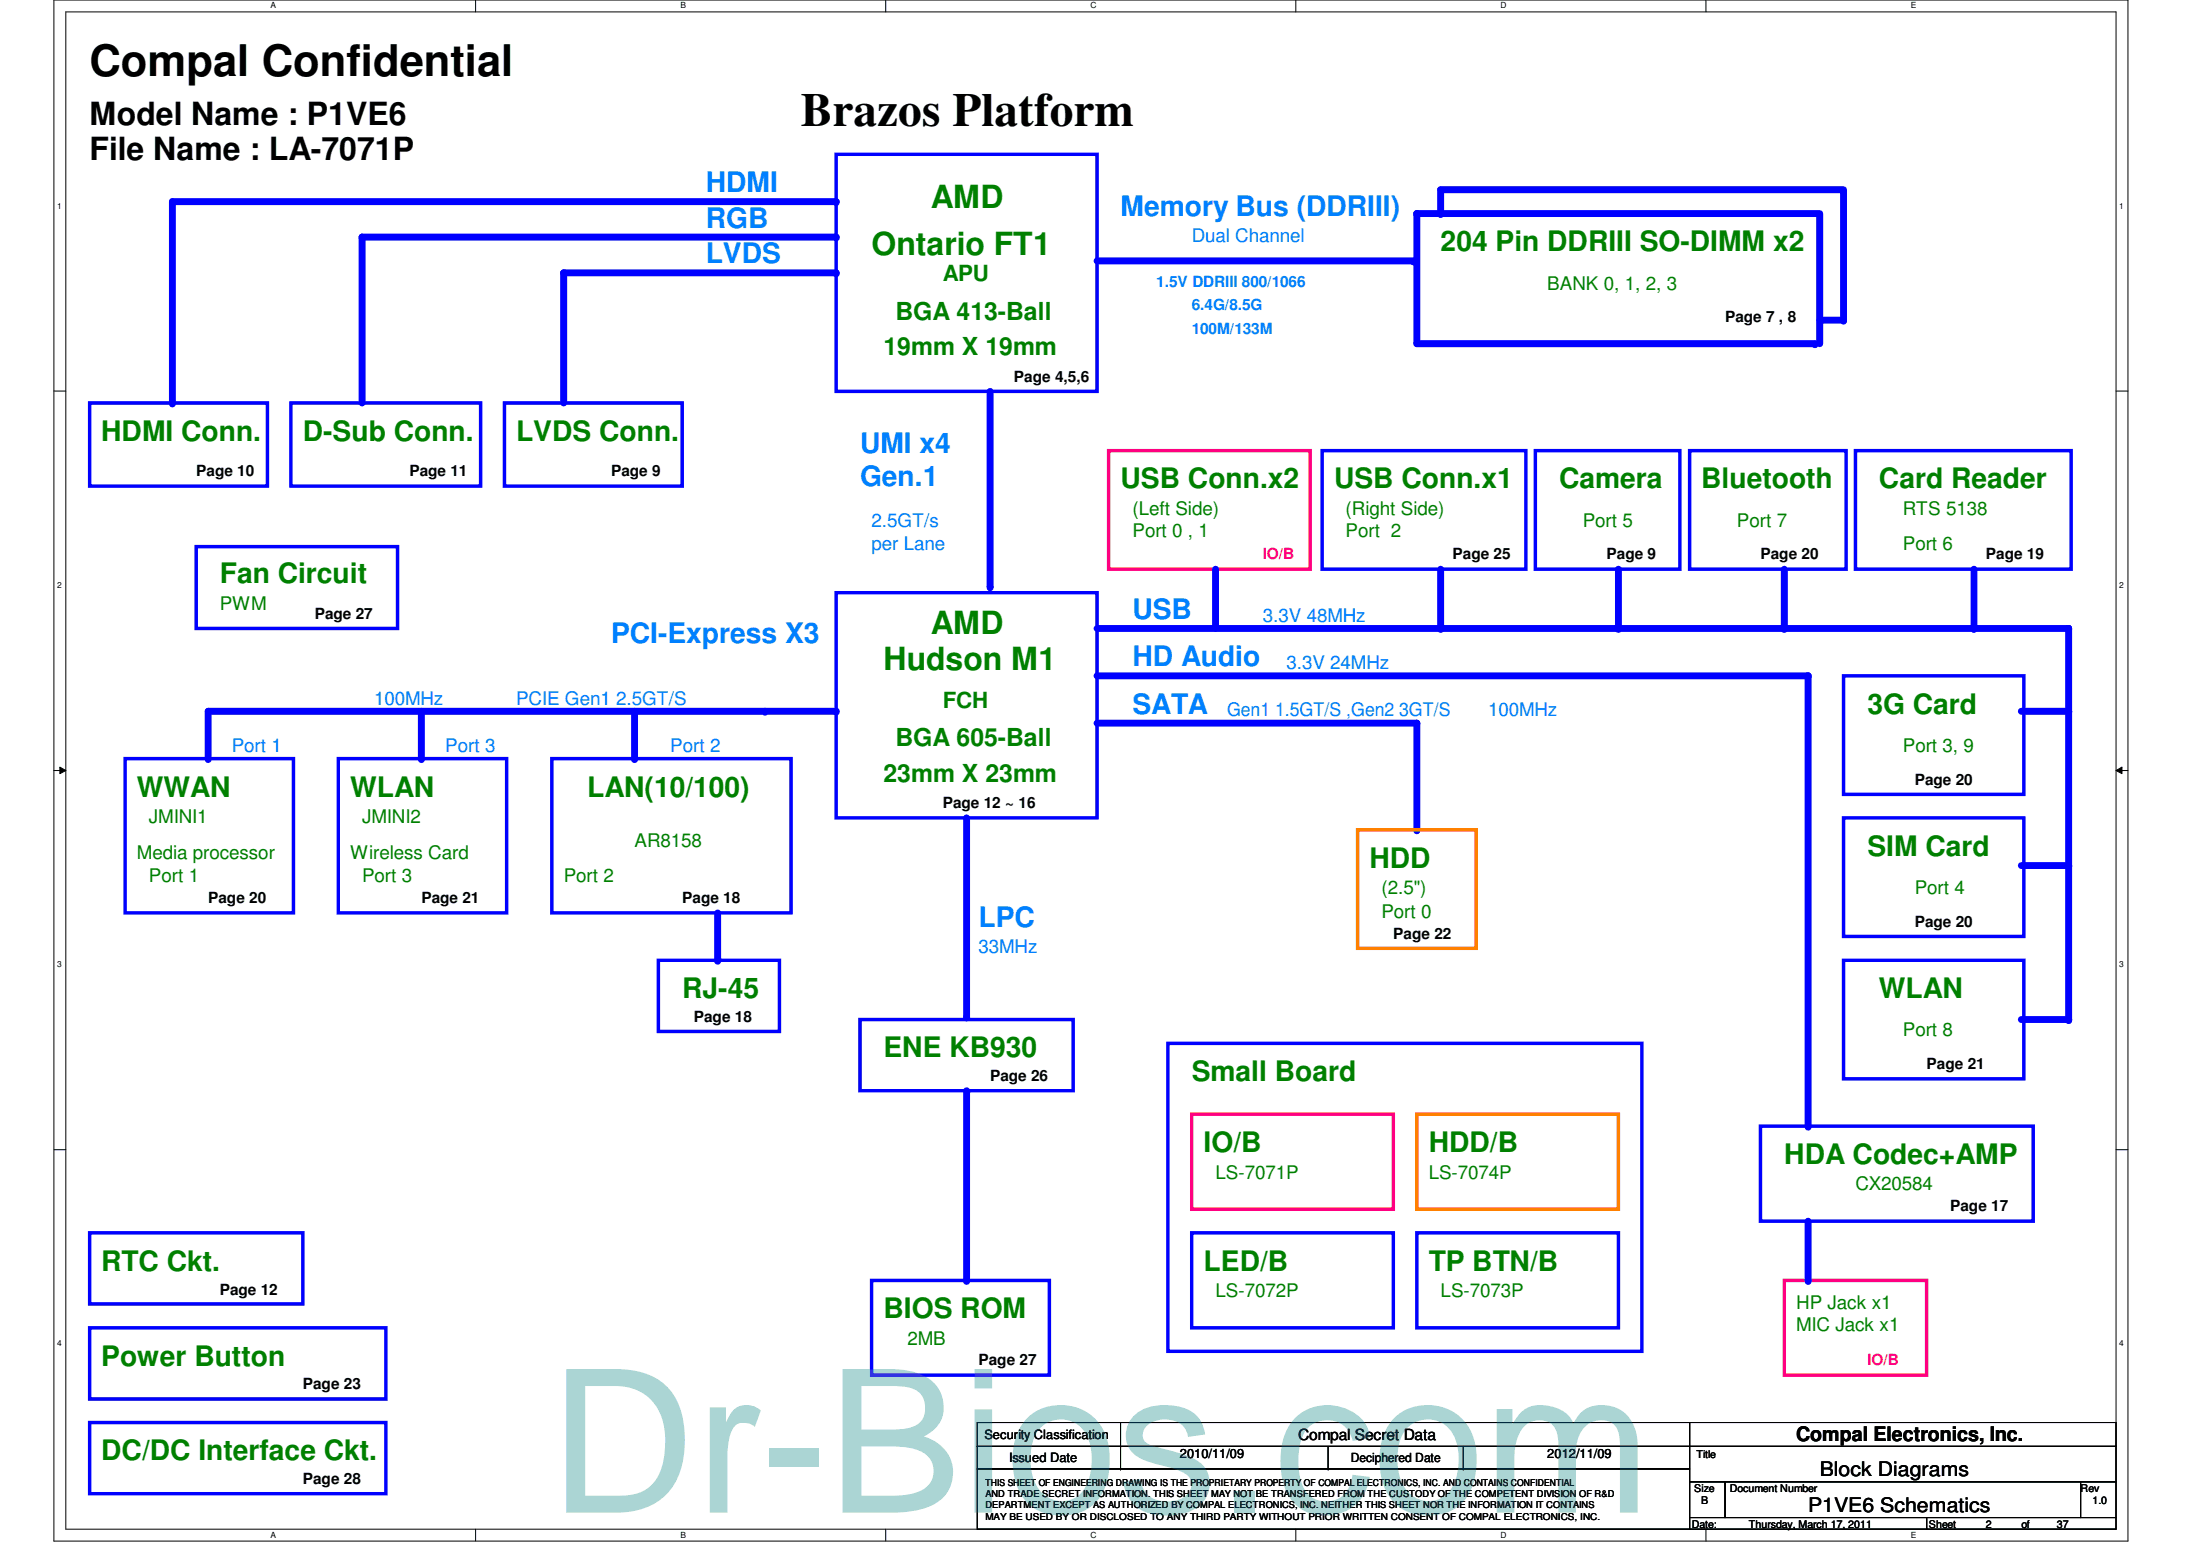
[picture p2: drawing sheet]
<svg xmlns="http://www.w3.org/2000/svg" width="297mm" height="210mm" viewBox="0 0 297 210" stroke-linecap="round" stroke-linejoin="round" font-family="sans-serif">
<path d="M7.3 0h280v208h-280zM8.9 1.6h276.8v204.8h-276.8z" fill="none" stroke="#000" stroke-width=".14"/>
<g fill="#fff">
<path d="M36.5 .2h.7v1.2h-.7z"/>
<path d="M36.5 206.6h.7v1.2h-.7z"/>
</g>
<path d="M64.2 0v1.6M64.2 206.4v1.6" fill="none" stroke="#000" stroke-width=".14"/>
<g fill="#fff">
<path d="M91.9 .2h.7v1.2h-.7z"/>
<path d="M91.9 206.6h.7v1.2h-.7z"/>
</g>
<path d="M119.6 0v1.6M119.6 206.4v1.6" fill="none" stroke="#000" stroke-width=".14"/>
<g fill="#fff">
<path d="M147.2 .2h.8v1.2h-.8z"/>
<path d="M147.2 206.6h.8v1.2h-.8z"/>
</g>
<path d="M175 0v1.6M175 206.4v1.6" fill="none" stroke="#000" stroke-width=".14"/>
<g fill="#fff">
<path d="M202.6 .2h.8v1.2h-.8z"/>
<path d="M202.6 206.6h.8v1.2h-.8z"/>
</g>
<path d="M230.3 0v1.6M230.3 206.4v1.6" fill="none" stroke="#000" stroke-width=".14"/>
<g fill="#fff">
<path d="M258 .2h.7v1.2h-.7z"/>
<path d="M258 206.6h.7v1.2h-.7z"/>
<path d="M7.7 27.2h.6v1.2h-.6z"/>
<path d="M286.1 27.2h.6v1.2h-.6z"/>
<path d="M7.7 78.4h.6v1.1h-.6z"/>
<path d="M286.1 78.4h.6v1.1h-.6z"/>
</g>
<path d="M7.3 52.8h1.6M285.7 52.8h1.6" fill="none" stroke="#000" stroke-width=".14"/>
<g fill="#fff">
<path d="M7.7 129.6h.6v1.2h-.6z"/>
<path d="M286.1 129.6h.6v1.2h-.6z"/>
</g>
<path d="M7.3 104h1.6M8.1 103.5l.8 .5-.8 .4zM285.7 104l.8-.5v.9zM285.7 104h1.6" fill="none" stroke="#000" stroke-width=".14"/>
<path d="M8.1 103.5l.8 .5-.8 .4zM285.7 104l.8-.5v.9z" fill="#000"/>
<g fill="#fff">
<path d="M7.7 180.8h.6v1.1h-.6z"/>
<path d="M286.1 180.8h.6v1.1h-.6z"/>
</g>
<g fill="none" stroke="#000" stroke-width=".14">
<path d="M7.3 155.2h1.6M285.7 155.2h1.6M131.9 198.3h96.2v8.1h-96.2zM131.9 192h96.2v3.2h-96.2zM131.9 195.2h96.2v3.1h-96.2zM151.3 192v6.3M151.3 198.3h.1M151.3 195.2h.1M179.3 195.2v3.1M179.3 198.3h.1M197.6 195.2v3.1M197.6 198.3h.1"/>
<path d="M228.1 192h57.6v3.2h-57.6zM228.1 195.2h57.6v4.8h-57.6zM228.1 200h4.8v4.8h-4.8zM228.1 204.8h32v1.6h-32zM232.9 200h48v4.8h-48zM260.1 204.8h25.6v1.6h-25.6zM280.9 200h4.8v4.8h-4.8z"/>
</g>
<path d="M12.1 54.4h24v11.2h-24zM68.1 54.4h24v11.2h-24zM178.5 60.8h27.5v16h-27.5zM207.3 60.8h19.5v16h-19.5zM228.1 60.8h21.2v16h-21.2zM248.9 91.2h24.4v16h-24.4zM45.7 102.4h22.7v20.8h-22.7zM74.5 102.4h32.3v20.8h-32.3z" fill="none" stroke="#00f" stroke-width=".47"/>
<path d="M56.9 96v6.4" fill="none" stroke="#00f" stroke-width=".93"/>
<circle cx="56.9" cy="102.4" r=".47" fill="#00f"/>
<path d="M85.7 96v6.4" fill="none" stroke="#00f" stroke-width=".93"/>
<circle cx="85.7" cy="102.4" r=".47" fill="#00f"/>
<path d="M88.9 129.6h16.3v9.6h-16.3z" fill="none" stroke="#00f" stroke-width=".47"/>
<path d="M133.7 52.8v26.4" fill="none" stroke="#00f" stroke-width=".93"/>
<circle cx="133.7" cy="79.2" r=".47" fill="#00f"/>
<path d="M218.5 76.8v8" fill="none" stroke="#00f" stroke-width=".93"/>
<circle cx="218.5" cy="84.8" r=".47" fill="#00f"/>
<path d="M240.9 76.8v8" fill="none" stroke="#00f" stroke-width=".93"/>
<circle cx="240.9" cy="84.8" r=".47" fill="#00f"/>
<path d="M191.3 97.6v14.4" fill="none" stroke="#00f" stroke-width=".93"/>
<circle cx="191.3" cy="112" r=".47" fill="#00f"/>
<path d="M148.1 97.6h43.2" fill="none" stroke="#00f" stroke-width=".93"/>
<circle cx="191.3" cy="97.6" r=".47" fill="#00f"/>
<path d="M237.7 152h36.8v12.8h-36.8z" fill="none" stroke="#00f" stroke-width=".47"/>
<path d="M149.7 60.8h27.2v16h-27.2z" fill="none" stroke="#ff0080" stroke-width=".47"/>
<path d="M76.1 36.8h36.8" fill="none" stroke="#00f" stroke-width=".93"/>
<circle cx="112.9" cy="36.8" r=".47" fill="#00f"/>
<path d="M12.1 166.4h28.8v9.6h-28.8z" fill="none" stroke="#00f" stroke-width=".47"/>
<path d="M96.9 123.2v6.4" fill="none" stroke="#00f" stroke-width=".93"/>
<circle cx="96.9" cy="129.6" r=".47" fill="#00f"/>
<path d="M28.1 96h75.2" fill="none" stroke="#00f" stroke-width=".93"/>
<circle cx="103.3" cy="96" r=".47" fill="#00f"/>
<path d="M250.5 60.8h29.1v16h-29.1z" fill="none" stroke="#00f" stroke-width=".47"/>
<path d="M266.5 76.8v8" fill="none" stroke="#00f" stroke-width=".93"/>
<circle cx="266.5" cy="84.8" r=".47" fill="#00f"/>
<path d="M194.5 76.8v8" fill="none" stroke="#00f" stroke-width=".93"/>
<circle cx="194.5" cy="84.8" r=".47" fill="#00f"/>
<path d="M148.1 35.2h42.7" fill="none" stroke="#00f" stroke-width=".93"/>
<circle cx="190.8" cy="35.2" r=".47" fill="#00f"/>
<path d="M130.5 110.4v26.9" fill="none" stroke="#00f" stroke-width=".93"/>
<circle cx="130.5" cy="137.3" r=".47" fill="#00f"/>
<path d="M183.3 112h16v16h-16z" fill="none" stroke="#ff8000" stroke-width=".47"/>
<path d="M26.5 73.8h27.2v11h-27.2zM112.9 80h35.2v30.4h-35.2zM12.1 179.2h40v9.6h-40zM12.1 192h40v9.6h-40z" fill="none" stroke="#00f" stroke-width=".47"/>
<path d="M191.3 46.4v-17.6h54.4v17.6M164.1 76.8v8" fill="none" stroke="#00f" stroke-width=".93"/>
<circle cx="191.3" cy="28.8" r=".47" fill="#00f"/>
<path d="M130.5 147.2v25.6" fill="none" stroke="#00f" stroke-width=".93"/>
<circle cx="130.5" cy="172.8" r=".47" fill="#00f"/>
<path d="M112.9 20.8h35.2v32h-35.2zM116.1 137.6h28.8v9.6h-28.8z" fill="none" stroke="#00f" stroke-width=".47"/>
<path d="M191.3 46.4h53.8" fill="none" stroke="#00f" stroke-width=".93"/>
<circle cx="245.1" cy="46.4" r=".47" fill="#00f"/>
<path d="M117.7 172.8h24v12.8h-24z" fill="none" stroke="#00f" stroke-width=".47"/>
<path d="M148.1 91.2h96" fill="none" stroke="#00f" stroke-width=".93"/>
<circle cx="244.1" cy="91.2" r=".47" fill="#00f"/>
<path d="M244.1 91.2v60.8" fill="none" stroke="#00f" stroke-width=".93"/>
<circle cx="244.1" cy="152" r=".47" fill="#00f"/>
<path d="M148.1 84.8h131.2" fill="none" stroke="#00f" stroke-width=".93"/>
<circle cx="279.3" cy="84.8" r=".47" fill="#00f"/>
<path d="M272.9 96h6.4" fill="none" stroke="#00f" stroke-width=".93"/>
<circle cx="279.3" cy="96" r=".47" fill="#00f"/>
<path d="M279.3 84.8v11.2" fill="none" stroke="#00f" stroke-width=".93"/>
<circle cx="279.3" cy="96" r=".47" fill="#00f"/>
<path d="M76.1 36.8v17.6" fill="none" stroke="#00f" stroke-width=".93"/>
<circle cx="76.1" cy="36.8" r=".47" fill="#00f"/>
<path d="M23.3 27.2v27.2" fill="none" stroke="#00f" stroke-width=".93"/>
<circle cx="23.3" cy="54.4" r=".47" fill="#00f"/>
<path d="M48.9 32h64" fill="none" stroke="#00f" stroke-width=".93"/>
<circle cx="112.9" cy="32" r=".47" fill="#00f"/>
<path d="M23.3 27.2h89.6" fill="none" stroke="#00f" stroke-width=".93"/>
<circle cx="112.9" cy="27.2" r=".47" fill="#00f"/>
<path d="M39.3 54.4h25.6v11.2h-25.6z" fill="none" stroke="#00f" stroke-width=".47"/>
<path d="M48.9 32v22.4" fill="none" stroke="#00f" stroke-width=".93"/>
<circle cx="48.9" cy="32" r=".47" fill="#00f"/>
<path d="M16.9 102.4h22.7v20.8h-22.7zM157.7 140.8h64v41.6h-64zM160.9 166.4h27.2v12.8h-27.2zM191.3 166.4h27.2v12.8h-27.2z" fill="none" stroke="#00f" stroke-width=".47"/>
<path d="M240.9 172.8h19.2v12.8h-19.2z" fill="none" stroke="#ff0080" stroke-width=".47"/>
<path d="M28.1 96v6.4" fill="none" stroke="#00f" stroke-width=".93"/>
<circle cx="28.1" cy="102.4" r=".47" fill="#00f"/>
<path d="M103.3 96h9.6" fill="none" stroke="#00f" stroke-width=".93"/>
<circle cx="112.9" cy="96" r=".47" fill="#00f"/>
<path d="M244.1 164.8v8" fill="none" stroke="#00f" stroke-width=".93"/>
<circle cx="244.1" cy="172.8" r=".47" fill="#00f"/>
<path d="M194.5 28.8v-3.2h54.4v17.6" fill="none" stroke="#00f" stroke-width=".93"/>
<circle cx="194.5" cy="28.8" r=".47" fill="#00f"/>
<path d="M245.7 43.2h3.2" fill="none" stroke="#00f" stroke-width=".93"/>
<circle cx="248.9" cy="43.2" r=".47" fill="#00f"/>
<path d="M272.9 116.8h6.4" fill="none" stroke="#00f" stroke-width=".93"/>
<circle cx="279.3" cy="116.8" r=".47" fill="#00f"/>
<path d="M279.3 96v20.8" fill="none" stroke="#00f" stroke-width=".93"/>
<circle cx="279.3" cy="116.8" r=".47" fill="#00f"/>
<path d="M248.9 110.4h24.4v16h-24.4zM248.9 129.6h24.4v16h-24.4z" fill="none" stroke="#00f" stroke-width=".47"/>
<path d="M272.9 137.6h6.4" fill="none" stroke="#00f" stroke-width=".93"/>
<circle cx="279.3" cy="137.6" r=".47" fill="#00f"/>
<path d="M279.3 116.8v20.8" fill="none" stroke="#00f" stroke-width=".93"/>
<circle cx="279.3" cy="137.6" r=".47" fill="#00f"/>
<path d="M160.9 150.4h27.2v12.8h-27.2z" fill="none" stroke="#ff0080" stroke-width=".47"/>
<path d="M191.3 150.4h27.2v12.8h-27.2z" fill="none" stroke="#ff8000" stroke-width=".47"/>
<text font-size="27" fill="#00807f" x="74.3" y="204.2">Dr-Bios.com</text>
<text font-size="6.4" x="108.1" y="17.1">Brazos Platform</text>
<text font-size="5.9" x="12.1" y="10.3">Compal Confidential</text>
<g font-size="4.3">
<text x="12.1" y="16.8">Model Name : P1VE6</text>
<text x="12.1" y="21.6">File Name : LA-7071P</text>
</g>
<g font-size="4.3" fill="#008000">
<text x="125.7" y="28">AMD</text>
<text x="117.7" y="34.4">Ontario FT1</text>
<text x="125.7" y="85.6">AMD</text>
<text x="119.3" y="90.4">Hudson M1</text>
</g>
<g font-size="3.8" fill="#0080ff">
<text x="95.3" y="25.9">HDMI</text>
<text x="151.3" y="29.1">Memory Bus (DDRIII)</text>
<text x="95.3" y="30.7">RGB</text>
<text x="95.3" y="35.5">LVDS</text>
<text x="116.1" y="61.1">UMI x4</text>
<text x="116.1" y="65.6">Gen.1</text>
<text x="152.9" y="83.5">USB</text>
<text x="82.5" y="86.7">PCI-Express X3</text>
<text x="152.9" y="89.9">HD Audio</text>
<text x="152.9" y="96.3">SATA</text>
<text x="132.1" y="125.1">LPC</text>
</g>
<g font-size="3.8" fill="#008000">
<text x="194.5" y="33.9">204 Pin DDRIII SO-DIMM x2</text>
<text x="13.7" y="59.5">HDMI Conn.</text>
<text x="40.9" y="59.5">D-Sub Conn.</text>
<text x="69.7" y="59.5">LVDS Conn.</text>
<text x="151.3" y="65.9">USB Conn.x2</text>
<text x="180.1" y="65.9">USB Conn.x1</text>
<text x="210.5" y="65.9">Camera</text>
<text x="229.7" y="65.9">Bluetooth</text>
<text x="253.7" y="65.9">Card Reader</text>
<text x="29.7" y="78.7">Fan Circuit</text>
<text x="252.1" y="96.3">3G Card</text>
<text x="18.5" y="107.5">WWAN</text>
<text x="47.3" y="107.5">WLAN</text>
<text x="79.3" y="107.5">LAN(10/100)</text>
<text x="184.9" y="117.1">HDD</text>
<text x="252.1" y="115.5">SIM Card</text>
<text x="92.1" y="134.7">RJ-45</text>
<text x="253.7" y="134.7">WLAN</text>
<text x="119.3" y="142.7">ENE KB930</text>
<text x="160.9" y="145.9">Small Board</text>
<text x="162.5" y="155.5">IO/B</text>
<text x="192.9" y="155.5">HDD/B</text>
<text x="240.9" y="157.1">HDA Codec+AMP</text>
<text x="13.7" y="171.5">RTC Ckt.</text>
<text x="162.5" y="171.5">LED/B</text>
<text x="192.9" y="171.5">TP BTN/B</text>
<text x="119.3" y="177.9">BIOS ROM</text>
<text x="13.7" y="184.4">Power Button</text>
<text x="13.7" y="197.1">DC/DC Interface Ckt.</text>
</g>
<g font-size="3.3" fill="#008000">
<text x="119.3" y="48">19mm X 19mm</text>
<text x="120.9" y="43.1">BGA 413-Ball</text>
<text x="120.9" y="100.8">BGA 605-Ball</text>
<text x="119.3" y="105.5">23mm X 23mm</text>
</g>
<g font-size="3" fill="#008000">
<text x="127.3" y="38">APU</text>
<text x="127.3" y="95.6">FCH</text>
</g>
<g font-size="2.7">
<text x="242.5" y="194.6">Compal Electronics, Inc.</text>
<text x="245.7" y="199.3">Block Diagrams</text>
<text x="244.1" y="204.1">P1VE6 Schematics</text>
</g>
<g font-size="2.5" fill="#0080ff">
<text x="160.9" y="32.7">Dual Channel</text>
<text x="117.7" y="71.1">2.5GT/s</text>
<text x="117.7" y="74.3">per Lane</text>
<text x="170.5" y="83.9">3.3V 48MHz</text>
<text x="50.5" y="95.1">100MHz</text>
<text x="69.7" y="95.1">PCIE Gen1 2.5GT/S</text>
<text x="173.7" y="90.3">3.3V 24MHz</text>
<text x="31.3" y="101.5">Port 1</text>
<text x="60.1" y="101.5">Port 3</text>
<text x="90.5" y="101.5">Port 2</text>
<text x="165.7" y="96.7">Gen1 1.5GT/S ,Gen2 3GT/S</text>
<text x="200.9" y="96.7">100MHz</text>
<text x="132.1" y="128.7">33MHz</text>
</g>
<g font-size="2.5" fill="#008000">
<text x="208.9" y="39.1">BANK 0, 1, 2, 3</text>
<text x="152.9" y="69.5">(Left Side)</text>
<text x="181.7" y="69.5">(Right Side)</text>
<text x="213.7" y="71.1">Port 5</text>
<text x="234.5" y="71.1">Port 7</text>
<text x="256.9" y="69.5">RTS 5138</text>
<text x="152.9" y="72.4">Port 0 , 1</text>
<text x="181.7" y="72.4">Port 2</text>
<text x="256.9" y="74.3">Port 6</text>
<text x="29.7" y="82.3">PWM</text>
<text x="256.9" y="101.5">Port 3, 9</text>
<text x="20.1" y="111.1">JMINI1</text>
<text x="48.9" y="111.1">JMINI2</text>
<text x="18.5" y="115.9">Media processor</text>
<text x="20.1" y="119.1">Port 1</text>
<text x="47.3" y="115.9">Wireless Card</text>
<text x="48.9" y="119.1">Port 3</text>
<text x="76.1" y="119.1">Port 2</text>
<text x="85.7" y="114.3">AR8158</text>
<text x="186.5" y="123.9">Port 0</text>
<text x="186.5" y="120.7">(2.5&quot;)</text>
<text x="258.5" y="120.7">Port 4</text>
<text x="256.9" y="139.9">Port 8</text>
<text x="164.1" y="159.1">LS-7071P</text>
<text x="192.9" y="159.1">LS-7074P</text>
<text x="250.5" y="160.7">CX20584</text>
<text x="164.1" y="175.1">LS-7072P</text>
<text x="194.5" y="175.1">LS-7073P</text>
<text x="242.5" y="176.7">HP Jack x1</text>
<text x="242.5" y="179.6">MIC Jack x1</text>
<text x="122.5" y="181.5">2MB</text>
</g>
<g font-size="2.1" fill="#0080ff">
<text x="156.1" y="38.7">1.5V DDRIII 800/1066</text>
<text x="160.9" y="41.9">6.4G/8.5G</text>
<text x="160.9" y="45.1">100M/133M</text>
</g>
<g font-size="2.1">
<text x="232.9" y="43.5">Page 7 , 8</text>
<text x="136.9" y="51.5">Page 4,5,6</text>
<text x="26.5" y="64.3">Page 10</text>
<text x="55.3" y="64.3">Page 11</text>
<text x="82.5" y="64.3">Page 9</text>
<text x="196.1" y="75.5">Page 25</text>
<text x="216.9" y="75.5">Page 9</text>
<text x="237.7" y="75.5">Page 20</text>
<text x="268.1" y="75.5">Page 19</text>
<text x="42.5" y="83.5">Page 27</text>
<text x="258.5" y="105.9">Page 20</text>
<text x="127.3" y="109.1">Page 12 ~ 16</text>
<text x="28.1" y="121.9">Page 20</text>
<text x="56.9" y="121.9">Page 21</text>
<text x="92.1" y="121.9">Page 18</text>
<text x="258.5" y="125.1">Page 20</text>
<text x="188.1" y="126.7">Page 22</text>
<text x="93.7" y="137.9">Page 18</text>
<text x="133.7" y="145.9">Page 26</text>
<text x="260.1" y="144.3">Page 21</text>
<text x="263.3" y="163.5">Page 17</text>
<text x="29.7" y="174.7">Page 12</text>
<text x="132.1" y="184.3">Page 27</text>
<text x="40.9" y="187.5">Page 23</text>
<text x="175.3" y="194.4">Compal Secret Data</text>
<text x="40.9" y="200.3">Page 28</text>
</g>
<g font-size="2.1" fill="#ff0080">
<text x="170.5" y="75.5">IO/B</text>
<text x="252.1" y="184.3">IO/B</text>
</g>
<g font-size="1.7">
<text x="132.9" y="194.3">Security Classification</text>
<text x="136.3" y="197.3">Issued Date</text>
<text x="159.3" y="196.8">2010/11/09</text>
<text x="182.4" y="197.4">Deciphered Date</text>
<text x="208.9" y="196.8">2012/11/09</text>
</g>
<g font-size="1.4">
<text x="229.1" y="196.8">Title</text>
<text x="228.8" y="201.4">Size</text>
<text x="229.7" y="203">B</text>
<text x="233.5" y="201.4">Document Number</text>
<text x="280.9" y="201.4">Rev</text>
<text x="282.5" y="203">1.0</text>
<text x="228.4" y="206.2">Date:</text>
<text x="236.1" y="206.2">Thursday, March 17, 2011</text>
<text x="260.4" y="206.2">Sheet</text>
<text x="268.1" y="206.2">2</text>
<text x="272.9" y="206.2">of</text>
<text x="277.7" y="206.2">37</text>
</g>
<g font-size="1.3">
<text x="133" y="203.6">DEPARTMENT EXCEPT AS AUTHORIZED BY COMPAL ELECTRONICS, INC. NEITHER THIS SHEET NOR THE INFORMATION IT CONTAINS</text>
<text x="133" y="200.6">THIS SHEET OF ENGINEERING DRAWING IS THE PROPRIETARY PROPERTY OF COMPAL ELECTRONICS, INC. AND CONTAINS CONFIDENTIAL</text>
<text x="133" y="202.1">AND TRADE SECRET INFORMATION. THIS SHEET MAY NOT BE TRANSFERED FROM THE CUSTODY OF THE COMPETENT DIVISION OF R&amp;D</text>
<text x="133" y="205.1">MAY BE USED BY OR DISCLOSED TO ANY THIRD PARTY WITHOUT PRIOR WRITTEN CONSENT OF COMPAL ELECTRONICS, INC.</text>
</g>
<g font-size="1.1">
<text x="36.5" y="1.1">A</text>
<text x="91.9" y="1.1">B</text>
<text x="147.2" y="1.1">C</text>
<text x="202.6" y="1.1">D</text>
<text x="258" y="1.1">E</text>
<text x="7.7" y="28.2">1</text>
<text x="286.1" y="28.2">1</text>
<text x="7.7" y="79.3">2</text>
<text x="286.1" y="79.3">2</text>
<text x="7.7" y="130.6">3</text>
<text x="286.1" y="130.6">3</text>
<text x="7.7" y="181.7">4</text>
<text x="286.1" y="181.7">4</text>
<text x="36.5" y="207.6">A</text>
<text x="91.9" y="207.6">B</text>
<text x="147.2" y="207.6">C</text>
<text x="202.6" y="207.6">D</text>
<text x="258" y="207.6">E</text>
</g>
</svg>
